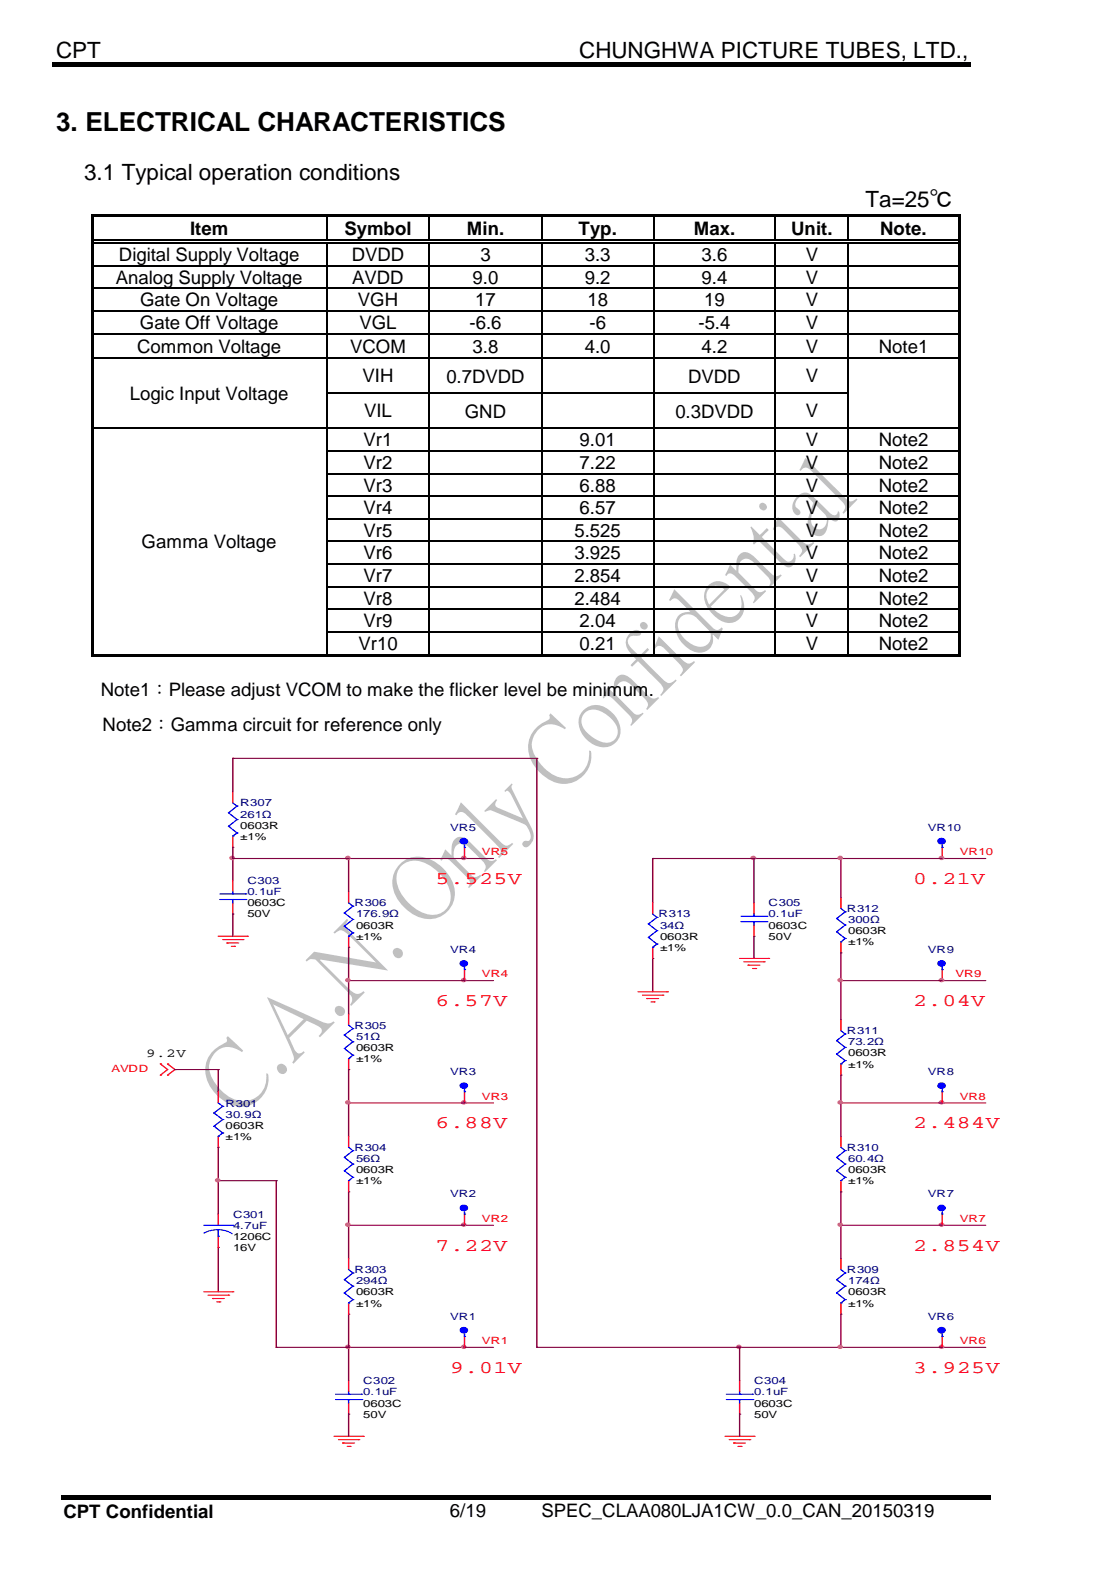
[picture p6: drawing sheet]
<svg xmlns="http://www.w3.org/2000/svg" width="210mm" height="297mm" viewBox="0 0 210 297" stroke-linecap="round" stroke-linejoin="round" font-family="sans-serif">
<g fill="#c0c0c0">
<path d="M40.3 198.5l.9-.7 1.3-.7a.49 .49 0 0 0 .4-.7l-.1-.3 .3-.3 2.8 2.7-.2 .3a3.6 3.6 0 0 0-5.2 .3 4 4 0 0 0-.2 5.1 6.9 6.9 0 0 0 6.2 3.8 4.4 4.4 0 0 0 3.8-5.2l.3 .1a5.2 5.2 0 0 1-2.4 5.5 5.2 5.2 0 0 1-6-.4 6.7 6.7 0 0 1-3.2-7.4 4.9 4.9 0 0 1 1.3-2.1z" fill-rule="evenodd"/>
<path d="M52.5 201.3a.99 .99 0 0 1 1.6 .2 .99 .99 0 0 1-.7 1.4 1.1 1.1 0 0 1-.9-1.6z" fill-rule="evenodd"/>
<path d="M50.5 188.5l10.6 4.7 1.1 .2 .8-.4 .2 .2-2.7 2.8-.3-.3 .3-.2a.86 .86 0 0 0 .3-.9 .86 .86 0 0 0-.6-.7l-2.2-1-3.3 3.2 .1 .4a5.2 5.2 0 0 0 1.4 2.5h.7l.5-.4 .2 .3-2.1 2.1-.3-.2a1.46 1.46 0 0 0 0-1.9zM51.6 189.8l2.8 5.8 3-3z" fill-rule="evenodd"/>
<path d="M63.5 190.3a1.01 1.01 0 0 1 1.5 .2 1.01 1.01 0 0 1-.4 1.5 1.1 1.1 0 0 1-1.1-.5 1.1 1.1 0 0 1 0-1.2z" fill-rule="evenodd"/>
<path d="M58.4 180.8l1-1 11.6 2.1-2.5-2.5a19.1 19.1 0 0 0-3.8-3.6 1.32 1.32 0 0 0-1.5 .6l-.2-.2 2.6-2.6 .2 .3-.4 .6a1.32 1.32 0 0 0 .6 1.6l7.3 7.3-12.7-2.1-.1 .1 2.9 2.9a18.4 18.4 0 0 0 3.7 3.4 1.35 1.35 0 0 0 1.6-.4l.2 .2-2.6 2.6-.2-.2a1.49 1.49 0 0 0-.4-2.4l-5.5-5.5a1.54 1.54 0 0 0-1.7-.7l-.5 .4-.3-.3z" fill-rule="evenodd"/>
<path d="M74.4 179.4a.99 .99 0 0 1 1.6 .2 .99 .99 0 0 1-.7 1.5 1.11 1.11 0 0 1-.9-1.7z" fill-rule="evenodd"/>
<path d="M75.6 163.3a5.2 5.2 0 0 1 6.9-.2 6.7 6.7 0 0 1 3.2 7.1 5 5 0 0 1-7.5 2.6 7.5 7.5 0 0 1-4.1-6.5l.5-1.6zM75.9 163.6a4.1 4.1 0 0 0-.1 5.2 7.4 7.4 0 0 0 6.6 4 3.5 3.5 0 0 0 2.5-5 8.4 8.4 0 0 0-6.2-5.2 3.5 3.5 0 0 0-2.8 1z" fill-rule="evenodd"/>
<path d="M85.9 158.6a1.71 1.71 0 0 1 2.6 .2l3 3a1.68 1.68 0 0 0 1.8 .8l.4-.3 .2 .3-2.3 2.2-.2-.2a1.29 1.29 0 0 0-.3-2l-2.1-2.1a2.58 2.58 0 0 0-2.1-1.1 1.78 1.78 0 0 0-1.2 2v.6l2.4 2.4a3.3 3.3 0 0 0 1.6 1.3h.3l.7-.4 .2 .2-2.3 2.3-.2-.2a1.25 1.25 0 0 0-.3-1.9l-2.9-2.9a1.12 1.12 0 0 0-1.5-.5l-.3 .3-.2-.1 .9-2 1.2 1.2a4.3 4.3 0 0 1 .6-3.1z" fill-rule="evenodd"/>
<path d="M87.1 151.6l3.8 3.8a34.9 34.9 0 0 0 4.6 4.4h.4l.9-.5 .2 .2-2.7 2.6-.2-.2a1.25 1.25 0 0 0-.1-2l-5.2-5.3a1.94 1.94 0 0 0-2-1.1l-.6 .6-.2-.3z" fill-rule="evenodd"/>
<path d="M92.6 152.1l1.1-1.1 .2 .2a.85 .85 0 0 0 0 1.3l4.9 2.1-1.3-2.6a5.7 5.7 0 0 0-1.7-2.6l-.3 .2-.2-.2 1.4-1.4 .2 .3a.64 .64 0 0 0-.1 1l3.6 7.1a2.44 2.44 0 0 1-1 3.7 .65 .65 0 0 1-.7-.8 .65 .65 0 0 1 1-.4h.1a1.14 1.14 0 0 0 .3-1.7 2.57 2.57 0 0 0-2.1-1.9l-4.6-1.9a1.44 1.44 0 0 0-1.7 0l-.2-.2z" fill-rule="evenodd"/>
<path d="M104 134.8l2.9 2.7-.2 .3a3.9 3.9 0 0 0-4.4-.4 4.1 4.1 0 0 0-1 5.8 7 7 0 0 0 6.2 3.8 4.4 4.4 0 0 0 3.8-5.2l.3 .1a5.3 5.3 0 0 1-2.8 5.7 5.3 5.3 0 0 1-6.3-1.1 6.2 6.2 0 0 1-2-8 7.1 7.1 0 0 1 3.2-2.6l.2-.2-.1-.6z" fill-rule="evenodd"/>
<path d="M110.2 134.2a3.7 3.7 0 0 1 5.5 .5 4.2 4.2 0 0 1 1 5.2 3.7 3.7 0 0 1-5.5 .2 4.2 4.2 0 0 1-1.3-5.5zM110.5 134.7a2.49 2.49 0 0 0 .3 3.6 5.9 5.9 0 0 0 4.2 2 2.24 2.24 0 0 0 1.2-3.7 5.5 5.5 0 0 0-4.5-2.5l-.5 .1z" fill-rule="evenodd"/>
<path d="M116.6 127.9a1.72 1.72 0 0 1 2.5 .3l3 2.9a1.67 1.67 0 0 0 1.9 .8l.3-.2 .2 .2-2.2 2.3-.2-.3a1.29 1.29 0 0 0-.4-2l-2-2a2.48 2.48 0 0 0-2.1-1.2 1.83 1.83 0 0 0-1.2 2.1v.6l2.4 2.4a3.2 3.2 0 0 0 1.6 1.3l.3-.1 .7-.3 .2 .2-2.3 2.3-.2-.2a1.25 1.25 0 0 0-.3-2l-2.5-2.5a2.12 2.12 0 0 0-1.8-1l-.5 .5-.1-.2 .9-2 1.2 1.2a4.4 4.4 0 0 1 .6-3.1z" fill-rule="evenodd"/>
<path d="M119 119.6a1.19 1.19 0 0 1 2.1 .1 .84 .84 0 0 1-1.1 .4 1.11 1.11 0 0 0-1.3 .6 1.11 1.11 0 0 0 .2 1.3l1.9 2 1.5-1.6 .3 .4-1.4 1.5 4 4a1.4 1.4 0 0 0 2.4 .1l.2 .2-2.9 2.9-.2-.2 .3-.3a1.08 1.08 0 0 0-.1-1.7l-4.4-4.4-1.1 1.1-.3-.3 1.1-1.1a4.5 4.5 0 0 1-2-3.6l.2-.4z" fill-rule="evenodd"/>
<path d="M121.1 117.7a.74 .74 0 0 1 1.1 .2 .74 .74 0 0 1-.4 1.1 .81 .81 0 0 1-.7-.4 .81 .81 0 0 1 0-.9zM124.5 120.2l4.4 4.5a1.34 1.34 0 0 0 2.2 .2l.2 .2-2.6 2.7-.3-.2 .3-.3a1.02 1.02 0 0 0-.1-1.6l-2.6-2.7a1.79 1.79 0 0 0-1.7-.9l-.6 .6-.2-.2z" fill-rule="evenodd"/>
<path d="M127.4 111.3l7.2 7.2a1.03 1.03 0 0 0 1.8 0l.2 .3-.9 2.1-1-1v.1a2.64 2.64 0 0 1-1 2.8 2.64 2.64 0 0 1-2.9 .2 5.2 5.2 0 0 1-3-6 2.42 2.42 0 0 1 2.6-1.4l-1.7-1.8a1.38 1.38 0 0 0-1.6-.6l-.5 .4-.2-.2zM128.7 116.6a2.68 2.68 0 0 0 .3 3.7 4.4 4.4 0 0 0 4 1.8 1.95 1.95 0 0 0 .6-3.3 12.2 12.2 0 0 0-2.9-2.6l-.7-.1a1.75 1.75 0 0 0-1.3 .5z" fill-rule="evenodd"/>
<path d="M133.8 110.6a2.88 2.88 0 0 1 4.2 .3l-3.7 3.7a5.1 5.1 0 0 0 4 2 2.56 2.56 0 0 0 1.7-3.3l-.2-.8 .2-.1a3.4 3.4 0 0 1-1.6 5.3 4.3 4.3 0 0 1-4.2-2.1 3.6 3.6 0 0 1-.4-5zM134 111.3a2.33 2.33 0 0 0 0 3l2.9-2.9a1.95 1.95 0 0 0-2.9-.1z" fill-rule="evenodd"/>
<path d="M139.7 104.8a1.72 1.72 0 0 1 2.6 .2l3 3a1.66 1.66 0 0 0 1.8 .8l.4-.3 .2 .3-2.3 2.2-.2-.2a1.29 1.29 0 0 0-.3-2l-2.1-2.1a2.48 2.48 0 0 0-2.1-1.1 1.79 1.79 0 0 0-1.2 2v.6l2.4 2.4a3.2 3.2 0 0 0 1.6 1.3h.3l.7-.4 .2 .2-2.3 2.3-.2-.2a1.25 1.25 0 0 0-.3-1.9l-2.9-2.9a1.12 1.12 0 0 0-1.5-.5l-.3 .3-.2-.1 .9-2 1.2 1.2a4.5 4.5 0 0 1 .6-3.1z" fill-rule="evenodd"/>
<path d="M141.8 99.6l.1-.1 1.7 1.6 1.3-1.3 .3 .4-1.3 1.3 4.1 4a1.06 1.06 0 0 0 1.4 .5 1.06 1.06 0 0 0 .5-1.3l.3-.1a1.73 1.73 0 0 1-1.4 2.6 9.3 9.3 0 0 1-3-2.6l-2.5-2.5-.8 .8-.2-.2a4 4 0 0 0-.5-3.1z" fill-rule="evenodd"/>
<path d="M143.6 95.2a.74 .74 0 0 1 1.1 .2 .74 .74 0 0 1-.4 1 .8 .8 0 0 1-.7-.3 .8 .8 0 0 1 0-.9zM147 97.7l4.4 4.5a1.34 1.34 0 0 0 2.2 .2l.2 .2-2.6 2.7-.2-.2 .2-.3a1.02 1.02 0 0 0-.1-1.6l-2.6-2.7a1.79 1.79 0 0 0-1.7-.9l-.6 .6-.2-.2z" fill-rule="evenodd"/>
<path d="M150.6 93.9a1.96 1.96 0 0 1 3.2 .1l2.8 2.8a1.07 1.07 0 0 0 1.5 .4l.2-.7a1.23 1.23 0 0 1-.6 2l-1.2-.7-.1 1.4a1.88 1.88 0 0 1-1.7 2.1 2.61 2.61 0 0 1-1.9-3.7l.9-2.6-.6-.5a1.53 1.53 0 0 0-2-.6 1.53 1.53 0 0 0-.7 1.9 1.03 1.03 0 0 1 .7 1.4 .87 .87 0 0 1-1.3-.7l-.1-.7 .1-.8zM154.1 95.3l-.4 .9a3.2 3.2 0 0 0-.1 3.2 1.43 1.43 0 0 0 1.7 .5 1.43 1.43 0 0 0 .9-1.4 2.14 2.14 0 0 0-1.1-2.1z" fill-rule="evenodd"/>
<path d="M152.1 86.5l7.7 7.7a1.17 1.17 0 0 0 2 0l.2 .2-1.3 1.3-1.3 1.4-.2-.2a1.25 1.25 0 0 0-.1-2.1l-5.3-5.3a1.94 1.94 0 0 0-2-1.1l-.5 .6-.3-.2z" fill-rule="evenodd"/>
</g>
<g fill="#000">
<path d="M9.8 11.9h82.1v.8h-82.1zM91.6 11.9h.8v.8h-.8zM92.4 11.9h91v.8h-91zM17.1 40.4h.6v.6h-.6zM17.1 40.4h.6v.5h-.6zM17.1 41h.6v4.3h-.6zM17.1 45.3h.6v.8h-.6zM17.1 46.1h.6v4h-.6zM17.1 50.1h.6v.2h-.6zM17.1 50.3h.6v4.1h-.6zM17.1 54.4h.6v.2h-.6zM17.1 54.6h.6v4h-.6z"/>
<path d="M17.1 58.6h.6v.3h-.6zM17.7 40.4h43.9v.5h-43.9zM61.6 40.9l.2 .1zM61.6 40.4h.5v.5h-.5zM61.6 46l.2 .1zM61.6 45.3h.8v.2h-.8zM61.6 45.8h.8v.2h-.8zM61.6 50.1h.2v.2h-.2zM61.6 54.4h.2v.2h-.2zM61.6 58.6h.2v.3h-.2zM62.1 40.4h18.9v.5h-18.9zM81 40.9l.2 .1z"/>
<path d="M81 40.4h.5v.5h-.5zM81 46l.2 .1zM81 45.3h.7v.2h-.7zM81 45.8h.7v.2h-.7zM81 50.1h.2v.2h-.2zM81 54.4h.2v.2h-.2zM81 58.6h.2v.3h-.2zM81.5 40.4h20.7v.5h-20.7zM102.2 40.9l.2 .1zM102.2 40.4h.5v.5h-.5zM102.2 46l.2 .1zM102.2 45.3h.8v.2h-.8z"/>
<path d="M102.2 45.8h.8v.2h-.8zM102.2 50.1h.2v.2h-.2zM102.2 54.4h.2v.2h-.2zM102.2 58.6h.2v.3h-.2zM102.7 40.4h20.7v.5h-20.7zM123.4 40.9l.3 .1zM123.4 40.4h.5v.5h-.5zM123.4 46l.3 .1zM123.4 45.3h.8v.2h-.8zM123.4 45.8h.8v.2h-.8zM123.4 50.1h.3v.2h-.3zM123.4 54.4h.3v.2h-.3z"/>
<path d="M123.4 58.6h.3v.3h-.3zM123.9 40.4h22.4v.5h-22.4zM146.3 40.9l.3 .1zM146.3 40.4h.6v.5h-.6zM146.3 46l.3 .1zM146.3 45.3h.8v.2h-.8zM146.3 45.8h.8v.2h-.8zM146.3 50.1h.3v.2h-.3zM146.3 54.4h.3v.2h-.3zM146.3 58.6h.3v.3h-.3zM146.9 40.4h13.2v.5h-13.2zM160.1 40.9l.3 .1z"/>
<path d="M160.1 40.4h.5v.5h-.5zM160.1 46l.3 .1zM160.1 45.3h.8v.2h-.8zM160.1 45.8h.8v.2h-.8zM160.1 50.1h.3v.2h-.3zM160.1 54.4h.3v.2h-.3zM160.1 58.6h.3v.3h-.3zM160.6 40.4h20.3v.5h-20.3zM180.9 40.4h.5v.6h-.5zM180.9 40.4h.5v.5h-.5zM180.9 41h.5v4.3h-.5zM180.9 45.3h.5v.8h-.5z"/>
<path d="M180.9 46.1h.5v4h-.5zM180.9 50.1h.5v.2h-.5zM180.9 50.3h.5v4.1h-.5zM180.9 54.4h.5v.2h-.5zM180.9 54.6h.5v4h-.5zM180.9 58.6h.5v.3h-.5zM17.1 58.9h.6v4h-.6zM17.1 62.9h.6v.3h-.6zM17.1 63.2h.6v4.4h-.6zM17.1 67.6h.6v.3h-.6zM17.1 67.9h.6v6.3h-.6zM17.1 74.2h.6v.3h-.6z"/>
<path d="M61.6 62.9h.2v.3h-.2zM61.6 67.6h.2v.3h-.2zM61.6 74.2h.2v.3h-.2zM81 62.9h.2v.3h-.2zM81 67.6h.2v.3h-.2zM81 74.2h.2v.3h-.2zM102.2 62.9h.2v.3h-.2zM102.2 67.6h.2v.3h-.2zM102.2 74.2h.2v.3h-.2zM123.4 62.9h.3v.3h-.3zM123.4 67.6h.3v.3h-.3zM123.4 74.2h.3v.3h-.3z"/>
<path d="M146.3 62.9h.3v.3h-.3zM146.3 67.6h.3v.3h-.3zM146.3 74.2h.3v.3h-.3zM160.1 62.9h.3v.3h-.3zM160.1 67.6h.3v.3h-.3zM160.1 74.2h.3v.3h-.3zM180.9 58.9h.5v4h-.5zM180.9 62.9h.5v.3h-.5zM180.9 63.2h.5v4.4h-.5zM180.9 67.6h.5v.3h-.5zM180.9 67.9h.5v6.3h-.5zM180.9 74.2h.5v.3h-.5z"/>
<path d="M17.1 74.5h.6v6.3h-.6zM17.1 80.8h.6v.3h-.6zM17.1 81.1h.6v4h-.6zM17.1 85.1h.6v.2h-.6zM17.1 85.3h.6v4.1h-.6zM17.1 89.4h.6v.2h-.6zM17.1 89.6h.6v4h-.6zM17.1 93.6h.6v.3h-.6zM17.1 93.9h.6v4h-.6zM17.1 97.9h.6v.3h-.6zM61.6 80.8h.2v.3h-.2zM61.6 85.1h.2v.2h-.2z"/>
<path d="M61.6 89.4h.2v.2h-.2zM61.6 93.6h.2v.3h-.2zM61.6 97.9h.2v.3h-.2zM81 80.8h.2v.3h-.2zM81 85.1h.2v.2h-.2zM81 89.4h.2v.2h-.2zM81 93.6h.2v.3h-.2zM81 97.9h.2v.3h-.2zM102.2 80.8h.2v.3h-.2zM102.2 85.1h.2v.2h-.2zM102.2 89.4h.2v.2h-.2zM102.2 93.6h.2v.3h-.2z"/>
<path d="M102.2 97.9h.2v.3h-.2zM123.4 80.8h.3v.3h-.3zM123.4 85.1h.3v.2h-.3zM123.4 89.4h.3v.2h-.3zM123.4 93.6h.3v.3h-.3zM123.4 97.9h.3v.3h-.3zM146.3 80.8h.3v.3h-.3zM146.3 85.1h.3v.2h-.3zM146.3 89.4h.3v.2h-.3zM146.3 93.6h.3v.3h-.3zM146.3 97.9h.3v.3h-.3zM160.1 80.8h.3v.3h-.3z"/>
<path d="M160.1 85.1h.3v.2h-.3zM160.1 89.4h.3v.2h-.3zM160.1 93.6h.3v.3h-.3zM160.1 97.9h.3v.3h-.3zM180.9 74.5h.5v6.3h-.5zM180.9 80.8h.5v.3h-.5zM180.9 81.1h.5v4h-.5zM180.9 85.1h.5v.2h-.5zM180.9 85.3h.5v4.1h-.5zM180.9 89.4h.5v.2h-.5zM180.9 89.6h.5v4h-.5zM180.9 93.6h.5v.3h-.5z"/>
<path d="M180.9 93.9h.5v4h-.5zM180.9 97.9h.5v.3h-.5zM17.1 98.2h.6v4h-.6zM17.1 102.2h.6v.2h-.6zM17.1 102.4h.6v4.1h-.6zM17.1 106.5h.6v.2h-.6zM17.1 106.7h.6v4h-.6zM17.1 110.7h.6v.3h-.6zM17.1 111h.6v4h-.6zM17.1 115h.6v.3h-.6zM17.1 115.3h.6v4h-.6zM17.1 119.3h.6v.2h-.6z"/>
<path d="M61.6 102.2h.2v.2h-.2zM61.6 106.5h.2v.2h-.2zM61.6 110.7h.2v.3h-.2zM61.6 115h.2v.3h-.2zM61.6 119.3h.2v.2h-.2zM81 102.2h.2v.2h-.2zM81 106.5h.2v.2h-.2zM81 110.7h.2v.3h-.2zM81 115h.2v.3h-.2zM81 119.3h.2v.2h-.2zM102.2 102.2h.2v.2h-.2zM102.2 106.5h.2v.2h-.2z"/>
<path d="M102.2 110.7h.2v.3h-.2zM102.2 115h.2v.3h-.2zM102.2 119.3h.2v.2h-.2zM123.4 102.2h.3v.2h-.3zM123.4 106.5h.3v.2h-.3zM123.4 110.7h.3v.3h-.3zM123.4 115h.3v.3h-.3zM123.4 119.3h.3v.2h-.3zM146.3 102.2h.3v.2h-.3zM146.3 106.5h.3v.2h-.3zM146.3 110.7h.3v.3h-.3zM146.3 115h.3v.3h-.3z"/>
<path d="M146.3 119.3h.3v.2h-.3zM160.1 102.2h.3v.2h-.3zM160.1 106.5h.3v.2h-.3zM160.1 110.7h.3v.3h-.3zM160.1 115h.3v.3h-.3zM160.1 119.3h.3v.2h-.3zM180.9 98.2h.5v4h-.5zM180.9 102.2h.5v.2h-.5zM180.9 102.4h.5v4.1h-.5zM180.9 106.5h.5v.2h-.5zM180.9 106.7h.5v4h-.5zM180.9 110.7h.5v.3h-.5z"/>
<path d="M180.9 111h.5v4h-.5zM180.9 115h.5v.3h-.5zM180.9 115.3h.5v4h-.5zM180.9 119.3h.5v.2h-.5zM17.1 119.5h.6v4.1h-.6zM17.1 123.6h.6v.5h-.6zM17.7 123.6h43.9v.5h-43.9zM61.6 123.6h.5v.5h-.5zM62.1 123.6h18.9v.5h-18.9zM81 123.6h.5v.5h-.5zM81.5 123.6h20.7v.5h-20.7zM102.2 123.6h.5v.5h-.5z"/>
<path d="M102.7 123.6h20.7v.5h-20.7zM123.4 123.6h.5v.5h-.5zM123.9 123.6h22.4v.5h-22.4zM146.3 123.6h.6v.5h-.6zM146.9 123.6h13.2v.5h-13.2zM160.1 123.6h.5v.5h-.5zM160.6 123.6h20.3v.5h-20.3zM180.9 119.5h.5v4.1h-.5zM180.9 123.6h.5v.5h-.5zM11.5 282.7h40.5v.7h-40.5zM52 282.7h.8v.7h-.8zM52.8 282.7h43.3v.7h-43.3z"/>
<path d="M96.1 282.7h.8v.7h-.8zM96.9 282.7h90.2v.7h-90.2z"/>
</g>
<g fill="none" stroke="#000" stroke-width=".25">
<path d="M17.7 45.4h43.9M17.7 45.9h43.9M17.7 50.2h43.9M17.7 54.5h43.9M17.7 58.8h43.9M61.7 41v4.3M61.7 46.1v4M61.7 50.3v4.1M61.7 54.6v4M61.7 58.9v4M61.8 50.2h19.2M61.8 54.5h19.2"/>
<path d="M61.8 58.8h19.2M62.4 45.4h18.6M62.4 45.9h18.6M81.1 41v4.3M81.1 46.1v4M81.1 50.3v4.1M81.1 54.6v4M81.1 58.9v4M81.2 50.2h21M81.2 54.5h21M81.2 58.8h21M81.7 45.4h20.5"/>
<path d="M81.7 45.9h20.5M102.3 41v4.3M102.3 46.1v4M102.3 50.3v4.1M102.3 54.6v4M102.3 58.9v4M102.4 50.2h21M102.4 54.5h21M102.4 58.8h21M103 45.4h20.4M103 45.9h20.4M123.5 41v4.3"/>
<path d="M123.5 46.1v4M123.5 50.3v4.1M123.5 54.6v4M123.5 58.9v4M123.7 50.2h22.6M123.7 54.5h22.6M123.7 58.8h22.6M124.2 45.4h22.1M124.2 45.9h22.1M146.5 41v4.3M146.5 46.1v4M146.5 50.3v4.1"/>
<path d="M146.5 54.6v4M146.5 58.9v4M146.6 50.2h13.5M146.6 54.5h13.5M146.6 58.8h13.5M147.1 45.4h13M147.1 45.9h13M160.2 41v4.3M160.2 46.1v4M160.2 50.3v4.1M160.2 54.6v4M160.2 58.9v4"/>
<path d="M160.4 50.2h20.5M160.4 54.5h20.5M160.4 58.8h20.5M160.9 45.4h20M160.9 45.9h20M17.7 63h43.9M17.7 67.7h43.9M61.7 63.2v4.4M61.7 67.9v6.3M61.7 74.5v6.3M61.8 63h19.2M61.8 67.7h19.2"/>
<path d="M61.8 74.3h19.2M81.1 63.2v4.4M81.1 67.9v6.3M81.1 74.5v6.3M81.2 63h21M81.2 67.7h21M81.2 74.3h21M102.3 63.2v4.4M102.3 67.9v6.3M102.3 74.5v6.3M102.4 63h21M102.4 67.7h21"/>
<path d="M102.4 74.3h21M123.5 63.2v4.4M123.5 67.9v6.3M123.5 74.5v6.3M123.7 63h22.6M123.7 67.7h22.6M123.7 74.3h22.6M146.5 63.2v4.4M146.5 67.9v6.3M146.5 74.5v6.3M146.6 63h13.5M146.6 67.7h13.5"/>
<path d="M146.6 74.3h13.5M160.2 63.2v4.4M160.2 67.9v6.3M160.2 74.5v6.3M160.4 63h20.5M160.4 67.7h20.5M17.7 80.9h43.9M61.7 81.1v4M61.7 85.3v4.1M61.7 89.6v4M61.7 93.9v4M61.7 98.2v4"/>
<path d="M61.8 80.9h19.2M61.8 85.2h19.2M61.8 89.5h19.2M61.8 93.8h19.2M61.8 98h19.2M81.1 81.1v4M81.1 85.3v4.1M81.1 89.6v4M81.1 93.9v4M81.1 98.2v4M81.2 80.9h21M81.2 85.2h21"/>
<path d="M81.2 89.5h21M81.2 93.8h21M81.2 98h21M102.3 81.1v4M102.3 85.3v4.1M102.3 89.6v4M102.3 93.9v4M102.3 98.2v4M102.4 80.9h21M102.4 85.2h21M102.4 89.5h21M102.4 93.8h21"/>
<path d="M102.4 98h21M123.5 81.1v4M123.5 85.3v4.1M123.5 89.6v4M123.5 93.9v4M123.5 98.2v4M123.7 80.9h22.6M123.7 85.2h22.6M123.7 89.5h22.6M123.7 93.8h22.6M123.7 98h22.6M146.5 81.1v4"/>
<path d="M146.5 85.3v4.1M146.5 89.6v4M146.5 93.9v4M146.5 98.2v4M146.6 80.9h13.5M146.6 85.2h13.5M146.6 89.5h13.5M146.6 93.8h13.5M146.6 98h13.5M160.2 81.1v4M160.2 85.3v4.1M160.2 89.6v4"/>
<path d="M160.2 93.9v4M160.2 98.2v4M160.4 80.9h20.5M160.4 85.2h20.5M160.4 89.5h20.5M160.4 93.8h20.5M160.4 98h20.5M61.7 102.4v4.1M61.7 106.7v4M61.7 111v4M61.7 115.3v4M61.7 119.5v4.1"/>
<path d="M61.8 102.3h19.2M61.8 106.6h19.2M61.8 110.9h19.2M61.8 115.1h19.2M61.8 119.4h19.2M81.1 102.4v4.1M81.1 106.7v4M81.1 111v4M81.1 115.3v4M81.1 119.5v4.1M81.2 102.3h21M81.2 106.6h21"/>
<path d="M81.2 110.9h21M81.2 115.1h21M81.2 119.4h21M102.3 102.4v4.1M102.3 106.7v4M102.3 111v4M102.3 115.3v4M102.3 119.5v4.1M102.4 102.3h21M102.4 106.6h21M102.4 110.9h21M102.4 115.1h21"/>
<path d="M102.4 119.4h21M123.5 102.4v4.1M123.5 106.7v4M123.5 111v4M123.5 115.3v4M123.5 119.5v4.1M123.7 102.3h22.6M123.7 106.6h22.6M123.7 110.9h22.6M123.7 115.1h22.6M123.7 119.4h22.6M146.5 102.4v4.1"/>
<path d="M146.5 106.7v4M146.5 111v4M146.5 115.3v4M146.5 119.5v4.1M146.6 102.3h13.5M146.6 106.6h13.5M146.6 110.9h13.5M146.6 115.1h13.5M146.6 119.4h13.5M160.2 102.4v4.1M160.2 106.7v4M160.2 111v4"/>
<path d="M160.2 115.3v4M160.2 119.5v4.1M160.4 102.3h20.5M160.4 106.6h20.5M160.4 110.9h20.5M160.4 115.1h20.5M160.4 119.4h20.5"/>
</g>
<path d="M44 162.2h.1M44 162.2v4.2" fill="none" stroke="#800040" stroke-width=".24"/>
<circle cx="43.9" cy="162.1" r=".38" fill="#f0f"/>
<circle cx="43.9" cy="162.1" r=".38" fill="none" stroke="#f0f" stroke-width=".24"/>
<path d="M142.5 162.2h.1M142.5 162.2h16.4" fill="none" stroke="#800040" stroke-width=".24"/>
<path d="M142 161.9a.4 .4 0 0 1 .5-.1 .4 .4 0 0 1 .2 .5 .4 .4 0 0 1-.5 .1 .4 .4 0 0 1-.2-.5z" fill-rule="evenodd" fill="#f0f"/>
<path d="M142 161.9a.4 .4 0 0 1 .5-.1 .4 .4 0 0 1 .2 .5 .4 .4 0 0 1-.5 .1 .4 .4 0 0 1-.2-.5z" fill="none" stroke="#f0f" stroke-width=".24"/>
<path d="M123.3 162.2h.1M123.3 162.2v8.4M123.3 162.2h19.2M142.5 162.2h.1M142.5 162.2v8.4M123.3 181.1h.1M123.3 181.1v6.3M139.7 254.6h.1M139.7 254.6h19.2" fill="none" stroke="#800040" stroke-width=".24"/>
<circle cx="139.6" cy="254.5" r=".37" fill="#f0f"/>
<circle cx="139.6" cy="254.5" r=".37" fill="none" stroke="#f0f" stroke-width=".24"/>
<g fill="none" stroke="#f00" stroke-width=".24">
<path d="M44 149.6v2.1M44 158v2.1M44 166.4v2.1M44 170.6v2.1M65.9 168.5v2.1M65.9 176.9v2.1M123.3 170.6v2.1M123.3 179v2.1M142.5 170.6v2.1M142.5 174.8v2.1M158.9 169.5v2.2M158.9 178v2"/>
<path d="M65.9 191.6v2.1M158.9 192.7v2.1M65.9 200v2.1M158.9 201v2.2M158.9 214.7v2.1M158.9 223.1v2.1M158.9 237.8v2.1M158.9 246.2v2.1M65.9 260.9v2.1M65.9 265.1v2.1M139.7 260.9v2.1M139.7 265.1v2.1"/>
</g>
<g fill="none" stroke="#00f" stroke-width=".24">
<path d="M43.2 153.6h.1M43.2 156.1h.1M43.2 153.6l1.6 1.3M43.2 156.1l1.6 1.3M44 158h.1M44 151.7l.8 .6M44.8 152.3h.1M44.8 154.9h.1M44.8 157.4h.1M44.8 152.3l-1.6 1.3M44.8 154.9l-1.6 1.2M44.8 157.4l-.8 .6"/>
<path d="M41.5 170h4.9M41.5 168.9h4.9M44 168.9h.1M44 170h.1M44 168.5v.4M44 170v.6M46.4 170h.1M46.4 168.9h.1M65.1 172.5h.1M65.1 175h.1M65.1 172.5l1.6 1.2M65.1 175l1.6 1.3"/>
<path d="M65.9 176.9h.1M65.9 170.6l.8 .6M66.7 171.2h.1M66.7 173.7h.1M66.7 176.3h.1M66.7 171.2l-1.6 1.3M66.7 173.7l-1.6 1.3M66.7 176.3l-.8 .6M122.5 174.6h.1M122.5 177.1h.1M122.5 174.6l1.6 1.3M122.5 177.1l1.6 1.3"/>
<path d="M123.3 179h.1M123.3 172.7l.8 .7M124.1 173.4h.1M124.1 175.9h.1M124.1 178.4h.1M124.1 173.4l-1.6 1.2M124.1 175.9l-1.6 1.2M124.1 178.4l-.8 .6M140 174.2h4.9M140 173.1h4.9M142.5 173.1h.1M142.5 174.2h.1"/>
<path d="M142.5 172.7v.4M142.5 174.2v.6M144.9 174.2h.1M144.9 173.1h.1M158.1 173.6h.1M158.1 176.1h.1M158.1 173.6l1.6 1.2M158.1 176.1l1.6 1.2M158.9 178h.1M158.9 171.7l.8 .6M159.7 172.3h.1M159.7 174.8h.1"/>
<path d="M159.7 177.3h.1M159.7 172.3l-1.6 1.3M159.7 174.8l-1.6 1.3M159.7 177.3l-.8 .7M65.1 195.6h.1M65.1 198.1h.1M65.1 195.6l1.6 1.3M65.1 198.1l1.6 1.3M65.9 193.7l.8 .7M66.7 194.4h.1M66.7 196.9h.1M66.7 199.4h.1"/>
<path d="M66.7 194.4l-1.6 1.2M66.7 196.9l-1.6 1.2M66.7 199.4l-.8 .6M158.1 196.6h.1M158.1 199.2h.1M158.1 196.6l1.6 1.3M158.1 199.2l1.6 1.2M158.9 194.8l.8 .6M159.7 195.4h.1M159.7 197.9h.1M159.7 195.4l-1.6 1.2M159.7 197.9l-1.6 1.3"/>
<path d="M65.9 200h.1M158.1 218.7h.1M158.1 218.7l1.6 1.3M158.9 201h.1M158.9 216.8l.8 .6M159.7 217.4h.1M159.7 220h.1M159.7 200.4h.1M159.7 217.4l-1.6 1.3M159.7 220l-1.6 1.2M159.7 200.4l-.8 .6M158.1 221.2h.1"/>
<path d="M158.1 221.2l1.6 1.3M158.9 223.1h.1M158.9 239.9l.8 .6M159.7 222.5h.1M159.7 222.5l-.8 .6M158.1 241.8h.1M158.1 244.3h.1M158.1 241.8l1.6 1.2M158.1 244.3l1.6 1.3M158.9 246.2h.1M159.7 240.5h.1M159.7 243h.1"/>
<path d="M159.7 245.6h.1M159.7 240.5l-1.6 1.3M159.7 243l-1.6 1.3M159.7 245.6l-.8 .6M63.4 264.5h4.9M63.4 263.4h4.9M65.9 263.4h.1M65.9 264.5h.1M65.9 263v.4M65.9 264.5v.6M68.3 264.5h.1M68.3 263.4h.1"/>
<path d="M137.2 264.5h5M137.2 263.4h5M139.7 263.4h.1M139.7 264.5h.1M139.7 263v.4M139.7 264.5v.6M142.2 264.5h.1M142.2 263.4h.1"/>
</g>
<path d="M44 143.3h.1M44 143.3v6.3M101.4 143.3h.1M101.4 143.3v111.3M87.8 162.2h.1M87.8 162.2h5.4M158.9 203.2h.1M158.9 203.2v5.2M41.2 235.7h.1M41.2 235.7v8.4" fill="none" stroke="#800040" stroke-width=".24"/>
<circle cx="87.6" cy="162.1" r=".36" fill="#f0f"/>
<circle cx="87.6" cy="162.1" r=".36" fill="none" stroke="#f0f" stroke-width=".24"/>
<path d="M87.8 208.4h.1M87.8 208.4h5.4" fill="none" stroke="#800040" stroke-width=".24"/>
<circle cx="87.6" cy="208.3" r=".37" fill="#f0f"/>
<circle cx="87.6" cy="208.3" r=".37" fill="none" stroke="#f0f" stroke-width=".24"/>
<path d="M65.9 162.2h.1M65.9 162.2v6.3M142.5 176.9h.1M142.5 176.9v4.2M41.2 202.1h.1M41.2 202.1v4.2M178 208.4h.1M178 208.4h8.2M65.9 254.6h.1M65.9 254.6v6.3M65.9 267.2h.1M65.9 267.2v4.2" fill="none" stroke="#800040" stroke-width=".24"/>
<g fill="none" stroke="#f00" stroke-width=".24">
<path d="M41.2 176.9h5.5M42.1 177.5h3.8M42.9 178.2h.1M42.9 178.2h2.2M43.7 178.8h.6M44.3 178.8h.1M45.9 177.5h.1M46.7 176.9h.1M41.2 206.3v2.1M41.2 214.7v2.1M63.1 271.4h5.5M64 272h3.8"/>
<path d="M64.8 272.7h.1M64.8 272.7h2.2M65.6 273.3h.5M66.1 273.3h.1M67.8 272h.1M68.6 271.4h.1"/>
</g>
<path d="M40.4 210.3h.1M40.4 212.8h.1M40.4 210.3l1.7 1.2M40.4 212.8l1.7 1.3M41.2 214.7h.1M41.2 208.4l.9 .6M42.1 209h.1M42.1 211.5h.1M42.1 214.1h.1M42.1 209l-1.7 1.3M42.1 211.5l-1.7 1.3M42.1 214.1l-.9 .6" fill="none" stroke="#00f" stroke-width=".24"/>
<path d="M177.5 208.1a.4 .4 0 0 1 .5-.1 .4 .4 0 0 1 .2 .5 .4 .4 0 0 1-.5 .1 .4 .4 0 0 1-.2-.5z" fill-rule="evenodd" fill="#f0f"/>
<path d="M177.5 208.1a.4 .4 0 0 1 .5-.1 .4 .4 0 0 1 .2 .5 .4 .4 0 0 1-.5 .1 .4 .4 0 0 1-.2-.5z" fill="none" stroke="#f0f" stroke-width=".24"/>
<path d="M44 172.7h.1M44 172.7v4.2" fill="none" stroke="#800040" stroke-width=".24"/>
<path d="M87.8 206.3v2.1" fill="none" stroke="#f00" stroke-width=".24"/>
<path d="M87.1 204.8a.66 .66 0 0 1 .8-.1 .66 .66 0 0 1 .4 .7 .67 .67 0 0 1-.8 .3 .67 .67 0 0 1-.5-.8z" fill-rule="evenodd" fill="#00f"/>
<path d="M87.1 204.8a.66 .66 0 0 1 .8-.1 .66 .66 0 0 1 .4 .7 .67 .67 0 0 1-.8 .3 .67 .67 0 0 1-.5-.8zM87.8 206.3h.1M87.8 205.9v.4" fill="none" stroke="#00f" stroke-width=".24"/>
<path d="M139.7 181.1h5.5M140.5 181.7h3.9M141.4 182.4h.1M141.4 182.4h2.2M142.2 183h.5M142.7 183h.1M144.4 181.7h.1M145.2 181.1h.1" fill="none" stroke="#f00" stroke-width=".24"/>
<path d="M87.8 185.3h.1M87.8 185.3h5.4" fill="none" stroke="#800040" stroke-width=".24"/>
<circle cx="87.6" cy="185.2" r=".36" fill="#f0f"/>
<circle cx="87.6" cy="185.2" r=".36" fill="none" stroke="#f0f" stroke-width=".24"/>
<path d="M87.8 160.1v2.1" fill="none" stroke="#f00" stroke-width=".24"/>
<path d="M87.1 158.6a.59 .59 0 0 1 1-.1 .59 .59 0 0 1-.2 .9 .57 .57 0 0 1-.7-.1 .57 .57 0 0 1-.1-.7z" fill-rule="evenodd" fill="#00f"/>
<path d="M87.1 158.6a.59 .59 0 0 1 1-.1 .59 .59 0 0 1-.2 .9 .57 .57 0 0 1-.7-.1 .57 .57 0 0 1-.1-.7zM87.8 159.7v.4M87.8 160.1h.1" fill="none" stroke="#00f" stroke-width=".24"/>
<path d="M87.8 183.2v2.1" fill="none" stroke="#f00" stroke-width=".24"/>
<path d="M87.1 181.7a.59 .59 0 0 1 1-.1 .59 .59 0 0 1-.2 .9 .58 .58 0 0 1-.7-.1 .58 .58 0 0 1-.1-.7z" fill-rule="evenodd" fill="#00f"/>
<path d="M87.1 181.7a.59 .59 0 0 1 1-.1 .59 .59 0 0 1-.2 .9 .58 .58 0 0 1-.7-.1 .58 .58 0 0 1-.1-.7zM87.8 183.2h.1M87.8 182.8v.4" fill="none" stroke="#00f" stroke-width=".24"/>
<path d="M139.7 254.6h.1M139.7 254.6v6.3" fill="none" stroke="#800040" stroke-width=".24"/>
<path d="M178 183.2v2.1" fill="none" stroke="#f00" stroke-width=".24"/>
<path d="M177.4 181.7a.59 .59 0 0 1 .9-.1 .59 .59 0 0 1-.1 .9 .58 .58 0 0 1-.8-.1 .58 .58 0 0 1 0-.7z" fill-rule="evenodd" fill="#00f"/>
<path d="M177.4 181.7a.59 .59 0 0 1 .9-.1 .59 .59 0 0 1-.1 .9 .58 .58 0 0 1-.8-.1 .58 .58 0 0 1 0-.7zM178 183.2h.1M178 182.8v.4" fill="none" stroke="#00f" stroke-width=".24"/>
<path d="M178 206.3v2.1" fill="none" stroke="#f00" stroke-width=".24"/>
<path d="M177.4 204.8a.66 .66 0 0 1 .8-.1 .66 .66 0 0 1 .3 .7 .67 .67 0 0 1-.8 .3 .67 .67 0 0 1-.4-.8z" fill-rule="evenodd" fill="#00f"/>
<path d="M177.4 204.8a.66 .66 0 0 1 .8-.1 .66 .66 0 0 1 .3 .7 .67 .67 0 0 1-.8 .3 .67 .67 0 0 1-.4-.8zM178 206.3h.1M178 205.9v.4" fill="none" stroke="#00f" stroke-width=".24"/>
<path d="M178 160.1v2.1M137 271.4h5.5M137.8 272h3.8M138.6 272.7h.1M138.6 272.7h2.2M139.4 273.3h.6M140 273.3h.1M141.6 272h.1M142.5 271.4h.1" fill="none" stroke="#f00" stroke-width=".24"/>
<path d="M139.7 267.2h.1M139.7 267.2v4.2" fill="none" stroke="#800040" stroke-width=".24"/>
<path d="M177.4 158.6a.59 .59 0 0 1 .9-.1 .59 .59 0 0 1-.1 .9 .57 .57 0 0 1-.8-.1 .57 .57 0 0 1 0-.7z" fill-rule="evenodd" fill="#00f"/>
<path d="M177.4 158.6a.59 .59 0 0 1 .9-.1 .59 .59 0 0 1-.1 .9 .57 .57 0 0 1-.8-.1 .57 .57 0 0 1 0-.7zM178 159.7v.4M178 160.1h.1" fill="none" stroke="#00f" stroke-width=".24"/>
<path d="M158.9 162.2h.1M158.9 162.2v7.3M178 162.2h.1M178 162.2h8.2M158.9 185.3h.1M158.9 185.3v7.4" fill="none" stroke="#800040" stroke-width=".24"/>
<path d="M177.5 161.9a.4 .4 0 0 1 .5-.1 .4 .4 0 0 1 .2 .5 .4 .4 0 0 1-.5 .1 .4 .4 0 0 1-.2-.5z" fill-rule="evenodd" fill="#f0f"/>
<path d="M177.5 161.9a.4 .4 0 0 1 .5-.1 .4 .4 0 0 1 .2 .5 .4 .4 0 0 1-.5 .1 .4 .4 0 0 1-.2-.5z" fill="none" stroke="#f0f" stroke-width=".24"/>
<path d="M178 185.3h.1M178 185.3h8.2" fill="none" stroke="#800040" stroke-width=".24"/>
<path d="M177.5 185a.4 .4 0 0 1 .5-.1 .4 .4 0 0 1 .2 .5 .4 .4 0 0 1-.4 .1 .4 .4 0 0 1-.3-.5z" fill-rule="evenodd" fill="#f0f"/>
<path d="M177.5 185a.4 .4 0 0 1 .5-.1 .4 .4 0 0 1 .2 .5 .4 .4 0 0 1-.4 .1 .4 .4 0 0 1-.3-.5z" fill="none" stroke="#f0f" stroke-width=".24"/>
<path d="M65.9 254.6h.1M65.9 254.6h21.9" fill="none" stroke="#800040" stroke-width=".24"/>
<circle cx="87.6" cy="254.5" r=".36" fill="#f0f"/>
<circle cx="87.6" cy="254.5" r=".36" fill="none" stroke="#f0f" stroke-width=".24"/>
<circle cx="65.8" cy="254.5" r=".36" fill="#f0f"/>
<circle cx="65.8" cy="254.5" r=".36" fill="none" stroke="#f0f" stroke-width=".24"/>
<path d="M65.9 185.3h.1M65.9 185.3v6.3M65.9 231.5h.1M65.9 231.5v6.3M87.8 231.5h.1M87.8 231.5h5.4" fill="none" stroke="#800040" stroke-width=".24"/>
<circle cx="87.6" cy="231.4" r=".36" fill="#f0f"/>
<circle cx="87.6" cy="231.4" r=".36" fill="none" stroke="#f0f" stroke-width=".24"/>
<path d="M65.9 208.4h.1M65.9 208.4v6.3M65.9 248.3h.1M65.9 248.3v6.3M87.8 254.6h.1M87.8 254.6h5.4" fill="none" stroke="#800040" stroke-width=".24"/>
<path d="M41.2 229.4v2.1M41.2 233.6v2.1M87.8 252.5v2.1" fill="none" stroke="#f00" stroke-width=".24"/>
<path d="M38.5 231.5h5.5M38.6 233a5.4 5.4 0 0 1 5.3 .1M41.2 233.6h.1M41.2 232.4v1.2M44 231.5h.1" fill="none" stroke="#00f" stroke-width=".24"/>
<path d="M87.1 251a.59 .59 0 0 1 1-.1 .59 .59 0 0 1-.2 .9 .58 .58 0 0 1-.7-.1 .58 .58 0 0 1-.1-.7z" fill-rule="evenodd" fill="#00f"/>
<path d="M87.1 251a.59 .59 0 0 1 1-.1 .59 .59 0 0 1-.2 .9 .58 .58 0 0 1-.7-.1 .58 .58 0 0 1-.1-.7zM87.8 252.5h.1M87.8 252.1v.4" fill="none" stroke="#00f" stroke-width=".24"/>
<path d="M87.8 229.4v2.1" fill="none" stroke="#f00" stroke-width=".24"/>
<path d="M87.1 227.9a.59 .59 0 0 1 1-.1 .59 .59 0 0 1-.2 .9 .57 .57 0 0 1-.7-.1 .57 .57 0 0 1-.1-.7z" fill-rule="evenodd" fill="#00f"/>
<path d="M87.1 227.9a.59 .59 0 0 1 1-.1 .59 .59 0 0 1-.2 .9 .57 .57 0 0 1-.7-.1 .57 .57 0 0 1-.1-.7zM87.8 229.4h.1M87.8 229v.4" fill="none" stroke="#00f" stroke-width=".24"/>
<path d="M120.6 187.4h5.5M121.4 188h3.8M122.2 188.7h.1M122.2 188.7h2.2M123 189.3h.6M123.6 189.3h.1M125.2 188h.1M126.1 187.4h.1" fill="none" stroke="#f00" stroke-width=".24"/>
<path d="M178 231.5h.1M178 231.5h8.2" fill="none" stroke="#800040" stroke-width=".24"/>
<path d="M177.5 231.2a.4 .4 0 0 1 .5-.1 .4 .4 0 0 1 .2 .5 .4 .4 0 0 1-.5 .1 .4 .4 0 0 1-.2-.5z" fill-rule="evenodd" fill="#f0f"/>
<path d="M177.5 231.2a.4 .4 0 0 1 .5-.1 .4 .4 0 0 1 .2 .5 .4 .4 0 0 1-.5 .1 .4 .4 0 0 1-.2-.5z" fill="none" stroke="#f0f" stroke-width=".24"/>
<path d="M178 254.6h.1M178 254.6h8.2" fill="none" stroke="#800040" stroke-width=".24"/>
<path d="M177.5 254.3a.4 .4 0 0 1 .5-.1 .4 .4 0 0 1 .2 .5 .4 .4 0 0 1-.4 .1 .4 .4 0 0 1-.3-.5z" fill-rule="evenodd" fill="#f0f"/>
<path d="M177.5 254.3a.4 .4 0 0 1 .5-.1 .4 .4 0 0 1 .2 .5 .4 .4 0 0 1-.4 .1 .4 .4 0 0 1-.3-.5z" fill="none" stroke="#f0f" stroke-width=".24"/>
<path d="M158.9 180h.1M158.9 180v5.3M158.9 208.4h.1M158.9 208.4v6.3" fill="none" stroke="#800040" stroke-width=".24"/>
<path d="M178 252.5v2.1" fill="none" stroke="#f00" stroke-width=".24"/>
<path d="M177.4 251a.59 .59 0 0 1 .9-.1 .59 .59 0 0 1-.1 .9 .58 .58 0 0 1-.8-.1 .58 .58 0 0 1 0-.7z" fill-rule="evenodd" fill="#00f"/>
<path d="M177.4 251a.59 .59 0 0 1 .9-.1 .59 .59 0 0 1-.1 .9 .58 .58 0 0 1-.8-.1 .58 .58 0 0 1 0-.7zM178 252.5h.1M178 252.1v.4" fill="none" stroke="#00f" stroke-width=".24"/>
<path d="M178 229.4v2.1" fill="none" stroke="#f00" stroke-width=".24"/>
<path d="M177.4 227.9a.59 .59 0 0 1 .9-.1 .59 .59 0 0 1-.1 .9 .57 .57 0 0 1-.8-.1 .57 .57 0 0 1 0-.7z" fill-rule="evenodd" fill="#00f"/>
<path d="M177.4 227.9a.59 .59 0 0 1 .9-.1 .59 .59 0 0 1-.1 .9 .57 .57 0 0 1-.8-.1 .57 .57 0 0 1 0-.7zM178 229.4h.1M178 229v.4" fill="none" stroke="#00f" stroke-width=".24"/>
<path d="M158.9 185.3h.1M158.9 185.3h19.1M158.9 225.2h.1M158.9 231.5h.1M158.9 225.2v12.6M158.9 248.3h.1M158.9 248.3v6.3" fill="none" stroke="#800040" stroke-width=".24"/>
<circle cx="158.8" cy="185.2" r=".36" fill="#f0f"/>
<circle cx="158.8" cy="185.2" r=".36" fill="none" stroke="#f0f" stroke-width=".24"/>
<path d="M65.9 179h.1M65.9 179v6.3M158.9 162.2h.1M158.9 162.2h19.1M65.9 202.1h.1M65.9 202.1v6.3M65.9 225.2h.1M65.9 225.2v6.3" fill="none" stroke="#800040" stroke-width=".24"/>
<circle cx="158.8" cy="162.1" r=".36" fill="#f0f"/>
<circle cx="158.8" cy="162.1" r=".36" fill="none" stroke="#f0f" stroke-width=".24"/>
<path d="M158.9 254.6h.1M158.9 254.6h19.1" fill="none" stroke="#800040" stroke-width=".24"/>
<circle cx="158.8" cy="254.5" r=".36" fill="#f0f"/>
<circle cx="158.8" cy="254.5" r=".36" fill="none" stroke="#f0f" stroke-width=".24"/>
<path d="M65.9 208.4h.1M65.9 208.4h21.9" fill="none" stroke="#800040" stroke-width=".24"/>
<circle cx="65.8" cy="208.3" r=".37" fill="#f0f"/>
<circle cx="65.8" cy="208.3" r=".37" fill="none" stroke="#f0f" stroke-width=".24"/>
<path d="M65.9 185.3h.1M65.9 185.3h21.9" fill="none" stroke="#800040" stroke-width=".24"/>
<circle cx="65.8" cy="185.2" r=".36" fill="#f0f"/>
<circle cx="65.8" cy="185.2" r=".36" fill="none" stroke="#f0f" stroke-width=".24"/>
<path d="M158.9 208.4h.1M158.9 208.4h19.1" fill="none" stroke="#800040" stroke-width=".24"/>
<circle cx="158.8" cy="208.3" r=".37" fill="#f0f"/>
<circle cx="158.8" cy="208.3" r=".37" fill="none" stroke="#f0f" stroke-width=".24"/>
<path d="M65.9 162.2h.1M65.9 162.2h21.9" fill="none" stroke="#800040" stroke-width=".24"/>
<circle cx="65.8" cy="162.1" r=".36" fill="#f0f"/>
<circle cx="65.8" cy="162.1" r=".36" fill="none" stroke="#f0f" stroke-width=".24"/>
<path d="M65.9 237.8v2.1M38.5 244.1h5.5M39.3 244.7h3.9M40.2 245.4h.1M40.2 245.4h2.1M41 246h.5M41.5 246h.1M43.2 244.7h.1M44 244.1h.1M65.9 246.2v2.1" fill="none" stroke="#f00" stroke-width=".24"/>
<path d="M65.9 239.9l.8 .6M65.1 241.8h.1M65.1 244.3h.1M65.1 241.8l1.6 1.2M65.1 244.3l1.6 1.3M65.9 246.2h.1M66.7 240.5h.1M66.7 243h.1M66.7 245.6h.1M66.7 240.5l-1.6 1.3M66.7 243l-1.6 1.3M66.7 245.6l-.8 .6" fill="none" stroke="#00f" stroke-width=".24"/>
<path d="M158.9 231.5h.1M158.9 231.5h19.1" fill="none" stroke="#800040" stroke-width=".24"/>
<circle cx="158.8" cy="231.4" r=".36" fill="#f0f"/>
<circle cx="158.8" cy="231.4" r=".36" fill="none" stroke="#f0f" stroke-width=".24"/>
<path d="M65.9 231.5h.1M65.9 231.5h21.9" fill="none" stroke="#800040" stroke-width=".24"/>
<circle cx="65.8" cy="231.4" r=".36" fill="#f0f"/>
<circle cx="65.8" cy="231.4" r=".36" fill="none" stroke="#f0f" stroke-width=".24"/>
<path d="M30.3 201h.1M30.3 203.2h.1M30.3 201l1.4 1.1-1.4 1.1M31.7 203.2h.1M31.7 201h.1M31.7 201l1.4 1.1-1.4 1.1M65.9 214.7v2.1M65.9 223.1v2.1" fill="none" stroke="#f00" stroke-width=".24"/>
<path d="M65.1 218.7h.1M65.1 218.7l1.6 1.3M65.9 216.8l.8 .6M66.7 217.4h.1M66.7 220h.1M66.7 217.4l-1.6 1.3M66.7 220l-1.6 1.2M65.1 221.2h.1M65.1 221.2l1.6 1.3M65.9 223.1h.1M66.7 222.5h.1M66.7 222.5l-.8 .6" fill="none" stroke="#00f" stroke-width=".24"/>
<g fill="none" stroke="#800040" stroke-width=".24">
<path d="M44 143.3h.1M44 143.3h57.4M44 160.1h.1M44 162.2h.1M44 160.1v2.1M44 162.2h21.9M33.1 202.1h.1M33.1 202.1h8.1M41.2 216.8h.1M41.2 216.8v12.6M41.2 223.1h.1M41.2 223.1h11"/>
<path d="M52.2 223.1h.1M52.2 223.1v31.5M52.2 254.6h.1M52.2 254.6h13.7M65.9 254.6h.1"/>
</g>
<circle cx="41.2" cy="223" r=".37" fill="#f0f"/>
<circle cx="41.2" cy="223" r=".37" fill="none" stroke="#f0f" stroke-width=".24"/>
<path d="M101.4 254.6h.1M101.4 254.6h38.3" fill="none" stroke="#800040" stroke-width=".24"/>
<text font-size="5" x="10.6" y="24.8">3. ELECTRICAL CHARACTERISTICS</text>
<g font-size="4.2">
<text x="10.6" y="10.9">CPT</text>
<text x="109.4" y="10.9">CHUNGHWA PICTURE TUBES, LTD.,</text>
<text x="15.9" y="34">3.1 Typical operation conditions</text>
<text x="163.5" y="39.2">Ta=25℃</text>
</g>
<g font-size="3.5">
<text x="35.9" y="44.4">Item</text>
<text x="65.1" y="44.4">Symbol</text>
<text x="88.2" y="44.4">Min.</text>
<text x="109.3" y="44.4">Typ.</text>
<text x="131.1" y="44.4">Max.</text>
<text x="149.5" y="44.4">Unit.</text>
<text x="166.3" y="44.4">Note.</text>
<text x="21.9" y="53.6">Analog Supply Voltage</text>
<text x="22.5" y="49.3">Digital Supply Voltage</text>
<text x="66.5" y="49.3">DVDD</text>
<text x="66.5" y="53.6">AVDD</text>
<text x="89.3" y="53.6">9.0</text>
<text x="90.8" y="49.3">3</text>
<text x="110.5" y="49.3">3.3</text>
<text x="110.5" y="53.6">9.2</text>
<text x="132.5" y="49.3">3.6</text>
<text x="132.5" y="53.6">9.4</text>
<text x="152.2" y="49.3">V</text>
<text x="152.2" y="53.6">V</text>
<text x="26.5" y="57.9">Gate On Voltage</text>
<text x="67.6" y="57.9">VGH</text>
<text x="89.8" y="57.9">17</text>
<text x="111" y="57.9">18</text>
<text x="133.1" y="57.9">19</text>
<text x="152.2" y="57.9">V</text>
<text x="26.4" y="62.1">Gate Off Voltage</text>
<text x="67.9" y="62.1">VGL</text>
<text x="88.7" y="62.1">-6.6</text>
<text x="111.4" y="62.1">-6</text>
<text x="132" y="62.1">-5.4</text>
<text x="152.2" y="62.1">V</text>
<text x="25.9" y="66.6">Common Voltage</text>
<text x="66.2" y="66.6">VCOM</text>
<text x="89.3" y="66.6">3.8</text>
<text x="110.5" y="66.6">4.0</text>
<text x="132.5" y="66.6">4.2</text>
<text x="152.2" y="66.6">V</text>
<text x="166" y="66.6">Note1</text>
<text x="24.5" y="75.6">Logic Input Voltage</text>
<text x="68.5" y="72.3">VIH</text>
<text x="84.3" y="72.3">0.7DVDD</text>
<text x="130" y="72.3">DVDD</text>
<text x="152.2" y="72.3">V</text>
<text x="68.8" y="78.9">VIL</text>
<text x="87.8" y="78.9">GND</text>
<text x="127.6" y="78.9">0.3DVDD</text>
<text x="152.2" y="78.9">V</text>
<text x="68.7" y="84.3">Vr1</text>
<text x="68.7" y="88.6">Vr2</text>
<text x="109.5" y="84.3">9.01</text>
<text x="109.5" y="88.6">7.22</text>
<text x="152.2" y="84.3">V</text>
<text x="152.2" y="88.6">V</text>
<text x="166" y="84.3">Note2</text>
<text x="166" y="88.6">Note2</text>
<text x="68.7" y="92.9">Vr3</text>
<text x="109.5" y="92.9">6.88</text>
<text x="152.2" y="92.9">V</text>
<text x="166" y="92.9">Note2</text>
<text x="68.7" y="97.2">Vr4</text>
<text x="68.7" y="101.4">Vr5</text>
<text x="108.5" y="101.4">5.525</text>
<text x="109.5" y="97.2">6.57</text>
<text x="152.2" y="101.4">V</text>
<text x="152.2" y="97.2">V</text>
<text x="166" y="101.4">Note2</text>
<text x="166" y="97.2">Note2</text>
<text x="26.8" y="103.5">Gamma Voltage</text>
<text x="68.7" y="105.7">Vr6</text>
<text x="108.5" y="105.7">3.925</text>
<text x="152.2" y="105.7">V</text>
<text x="166" y="105.7">Note2</text>
<text x="68.7" y="110">Vr7</text>
<text x="108.5" y="110">2.854</text>
<text x="152.2" y="110">V</text>
<text x="166" y="110">Note2</text>
<text x="68.7" y="114.3">Vr8</text>
<text x="68.7" y="118.5">Vr9</text>
<text x="108.5" y="114.3">2.484</text>
<text x="109.5" y="118.5">2.04</text>
<text x="152.2" y="114.3">V</text>
<text x="152.2" y="118.5">V</text>
<text x="166" y="114.3">Note2</text>
<text x="166" y="118.5">Note2</text>
<text x="67.7" y="122.8">Vr10</text>
<text x="109.5" y="122.8">0.21</text>
<text x="152.2" y="122.8">V</text>
<text x="166" y="122.8">Note2</text>
<text x="19.1" y="131.4">Note1：Please adjust VCOM to make the flicker level be minimum.</text>
<text x="19.4" y="138.1">Note2：Gamma circuit for reference only</text>
<text x="12" y="286.9">CPT Confidential</text>
<text x="85" y="286.7">6/19</text>
<text x="102.3" y="286.7">SPEC_CLAA080LJA1CW_0.0_CAN_20150319</text>
</g>
<g font-size="3.4" fill="#f00">
<text x="82.3" y="167">5.525V</text>
<text x="172.6" y="167">0.21V</text>
<text x="82.3" y="190.1">6.57V</text>
<text x="172.6" y="190.1">2.04V</text>
<text x="82.3" y="213.2">6.88V</text>
<text x="172.6" y="213.2">2.484V</text>
<text x="82.3" y="236.3">7.22V</text>
<text x="172.6" y="236.3">2.854V</text>
<text x="85" y="259.4">9.01V</text>
<text x="172.6" y="259.4">3.925V</text>
</g>
<text font-size="2.3" x="27.6" y="199.8">9.2V</text>
<g font-size="1.9" fill="#000080">
<text x="45.4" y="152.4">R307</text>
<text x="45.4" y="154.5">261Ω</text>
<text x="85" y="157">VR5</text>
<text x="175.3" y="157">VR10</text>
<text x="46.7" y="167.1">C303</text>
<text x="46.7" y="169.2">0.1uF</text>
<text x="67" y="171.3">R306</text>
<text x="67.3" y="173.4">176.9Ω</text>
<text x="124.4" y="173.4">R313</text>
<text x="145.2" y="171.3">C305</text>
<text x="145.2" y="173.4">0.1uF</text>
<text x="160" y="172.3">R312</text>
<text x="124.7" y="175.5">34Ω</text>
<text x="160.3" y="174.4">300Ω</text>
<text x="85" y="180.1">VR4</text>
<text x="175.3" y="180.1">VR9</text>
<text x="67" y="194.4">R305</text>
<text x="67.3" y="196.5">51Ω</text>
<text x="160" y="195.4">R311</text>
<text x="160.3" y="197.5">73.2Ω</text>
<text x="85" y="203.2">VR3</text>
<text x="175.3" y="203.2">VR8</text>
<text x="42.6" y="209.1">R301</text>
<text x="42.6" y="211.2">30.9Ω</text>
<text x="67" y="217.5">R304</text>
<text x="67.3" y="219.6">56Ω</text>
<text x="160" y="217.5">R310</text>
<text x="160.3" y="219.6">60.4Ω</text>
<text x="85" y="226.3">VR2</text>
<text x="175.3" y="226.3">VR7</text>
<text x="44" y="230.1">C301</text>
<text x="44" y="232.2">4.7uF</text>
<text x="67" y="240.6">R303</text>
<text x="67.3" y="242.7">294Ω</text>
<text x="160" y="240.6">R309</text>
<text x="160.3" y="242.7">174Ω</text>
<text x="85" y="249.4">VR1</text>
<text x="175.3" y="249.4">VR6</text>
<text x="68.6" y="261.6">C302</text>
<text x="68.6" y="263.7">0.1uF</text>
<text x="142.5" y="261.6">C304</text>
<text x="142.5" y="263.7">0.1uF</text>
</g>
<g font-size="1.9">
<text x="45.4" y="156.6">0603R</text>
<text x="45.4" y="158.7">±1%</text>
<text x="46.7" y="171.3">0603C</text>
<text x="46.7" y="173.4">50V</text>
<text x="67.3" y="175.5">0603R</text>
<text x="67.3" y="177.6">±1%</text>
<text x="124.7" y="177.6">0603R</text>
<text x="124.7" y="179.7">±1%</text>
<text x="145.2" y="175.5">0603C</text>
<text x="145.2" y="177.6">50V</text>
<text x="160.3" y="176.5">0603R</text>
<text x="160.3" y="178.6">±1%</text>
<text x="67.3" y="198.6">0603R</text>
<text x="67.3" y="200.7">±1%</text>
<text x="160.3" y="199.6">0603R</text>
<text x="160.3" y="201.7">±1%</text>
<text x="42.6" y="213.3">0603R</text>
<text x="42.6" y="215.4">±1%</text>
<text x="67.3" y="221.7">0603R</text>
<text x="160.3" y="221.7">0603R</text>
<text x="67.3" y="223.8">±1%</text>
<text x="160.3" y="223.8">±1%</text>
<text x="44" y="234.3">1206C</text>
<text x="44" y="236.4">16V</text>
<text x="67.3" y="244.8">0603R</text>
<text x="160.3" y="244.8">0603R</text>
<text x="67.3" y="246.9">±1%</text>
<text x="160.3" y="246.9">±1%</text>
<text x="68.6" y="265.8">0603C</text>
<text x="68.6" y="267.9">50V</text>
<text x="142.5" y="265.8">0603C</text>
<text x="142.5" y="267.9">50V</text>
</g>
<g font-size="1.9" fill="#f00">
<text x="91.1" y="161.6">VR5</text>
<text x="181.3" y="161.6">VR10</text>
<text x="91.1" y="184.7">VR4</text>
<text x="180.5" y="184.7">VR9</text>
<text x="21" y="202.6">AVDD</text>
<text x="91.1" y="207.8">VR3</text>
<text x="181.3" y="207.8">VR8</text>
<text x="91.1" y="230.9">VR2</text>
<text x="181.3" y="230.9">VR7</text>
<text x="91.1" y="254">VR1</text>
<text x="181.3" y="254">VR6</text>
</g>
</svg>
